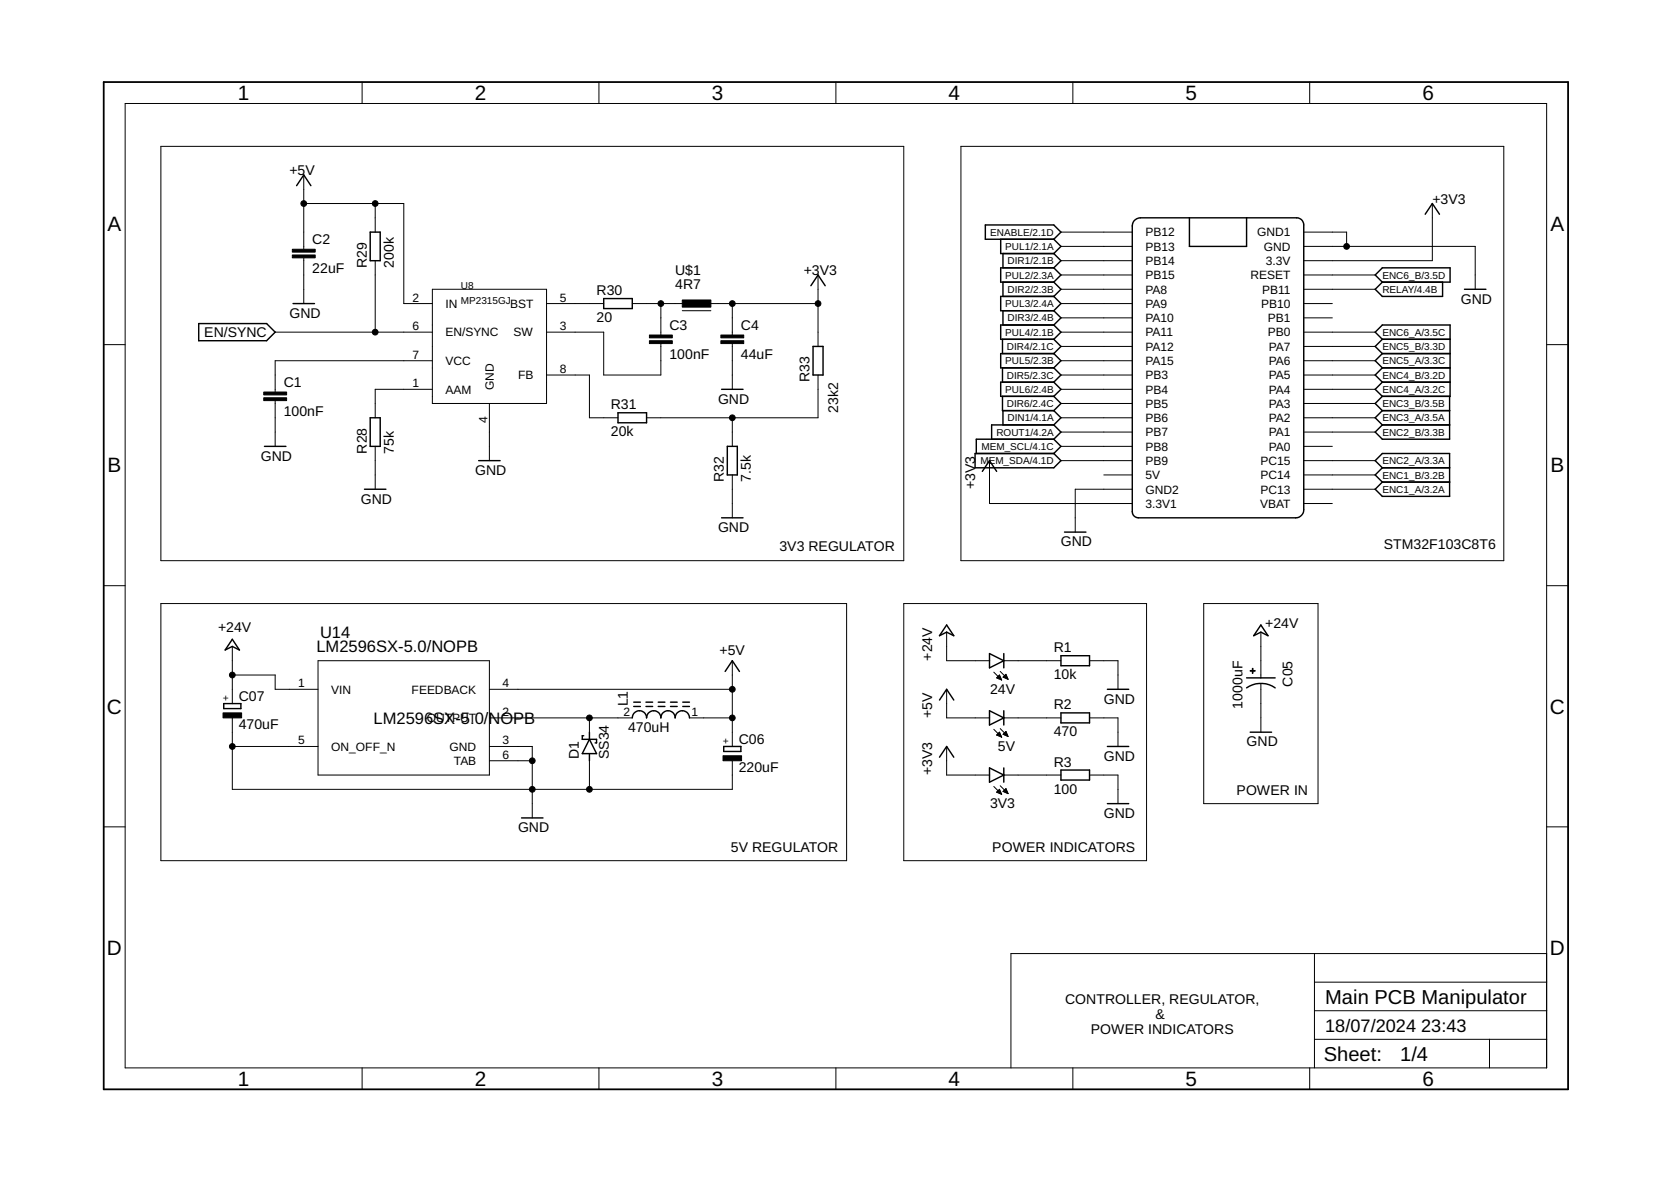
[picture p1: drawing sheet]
<svg xmlns="http://www.w3.org/2000/svg" width="297mm" height="210mm" viewBox="0 0 297 210" stroke-linecap="round" stroke-linejoin="round" font-family="sans-serif">
<g fill="none" stroke="#000" stroke-width=".25">
<path d="M52.7 33l1.3-1.9 1.3 1.9M175.2 40h12.1l1.3 1.3-1.3 1.2h-12.1zM201.6 39.2l.5-.3 .6-.2h27.8l.5 .1a1.21 1.21 0 0 1 .8 1.2v50.6a1.43 1.43 0 0 1-1.5 1.4h-28.2a1.07 1.07 0 0 1-.8-1v-50.8zM211.4 38.7v5.1h10.2v-5.1M253.3 38.1l1.3-1.9 1.3 1.9M35.3 57.5h12.1l1.5 1.5-1.5 1.6h-12.1zM52.1 54h3.8M65.8 41.3h1.8v5h-1.8zM107.3 53.1h5.1v1.7h-5.1zM144.1 50.8l1.3-1.9 1.3 1.9M177.9 42.5v2.6h9.4M178.3 45.1v2.5"/>
<path d="M178.3 50.1v2.6M178.3 55.2v2.6M187.3 57.8h-9.4v2.5h9.4M187.3 47.6h-9.4v2.5h9.4M187.3 52.7h-9.4v2.5h9.4M187.3 42.5l1.3 1.3-1.3 1.3M187.3 45.1l1.3 1.2-1.3 1.3M187.3 47.6l1.3 1.3-1.3 1.2M187.3 50.1l1.3 1.3-1.3 1.3M187.3 52.7l1.3 1.3-1.3 1.2M187.3 55.2l1.3 1.3-1.3 1.3M187.3 57.8l1.3 1.2-1.3 1.3"/>
<path d="M244.5 48.9l1.2-1.3h12.1v2.5h-12.1zM245.7 50.1l-1.2 1.3 1.2 1.3h10.7v-2.6M260.3 51.4h3.8M47 79.3h3.8M65.8 74.3h1.8v5h-1.8zM109.9 73.4h5v1.7h-5zM128.3 69.2h3.8M129.3 79.3h1.8v5.1h-1.8zM144.5 61.6h1.8v5.1h-1.8zM178.2 70.4v2.6h9.1M178.2 60.3v2.5M178.2 65.4v2.5"/>
<path d="M178.3 73v2.5M187.3 73l1.3 1.3-1.3 1.2M187.3 75.5h-11v2.6M187.3 75.5l1.3 1.3-1.3 1.3M187.3 78.1h-13.8v2.5M187.3 67.9h-9.4v2.5h9.4M187.3 62.8h-9.4v2.6h9.4M187.3 60.3l1.3 1.3-1.3 1.2M187.3 62.8l1.3 1.3-1.3 1.3M187.3 65.4l1.3 1.3-1.3 1.2M187.3 67.9l1.3 1.3-1.3 1.2M187.3 70.4l1.3 1.3-1.3 1.3"/>
<path d="M187.3 78.1l1.3 1.2-1.3 1.3M245.7 75.5h12M245.7 73h12M245.7 73l-1.2 1.3 1.2 1.2M245.7 70.4l-1.2 1.3 1.2 1.3M245.7 60.3l-1.2-1.3 1.2-1.2h12.1v12.6h-12.1M245.7 67.9l-1.2 1.3 1.2 1.2M245.7 67.9h12.1M245.7 65.4l-1.2 1.3 1.2 1.2M245.7 65.4h12.1M245.7 62.8l-1.2 1.3 1.2 1.3M245.7 62.8h12.1"/>
<path d="M245.7 60.3l-1.2 1.3 1.2 1.2M245.7 60.3h12.1M257.7 70.4v7.7h-12l-1.2-1.3 1.2-1.3M64.8 87h3.8M85.1 81.9h3.8M128.3 92h3.8M173.3 80.6h14l1.3 1.3-1.3 1.2h-14zM174.6 83.8l1.3-1.9 1.3 1.9M189.2 94.6h3.8M245.7 83.1l-1.2-1.2 1.2-1.3h12v7.6h-12l-1.2-1.2 1.2-1.3M245.7 85.7h12M245.7 83.1l-1.2 1.3 1.2 1.3"/>
<path d="M245.7 83.1h12M41.3 113.6l1.3 1.9-1.3-.6-1.3 .6zM128.9 119.3l1.3-1.9 1.2 1.9M168.3 111.1l1.2 1.9-1.2-.6-1.3 .6zM175.9 116.2l2.5 1.2-2.5 1.3zM178.4 116.2v2.5M188.6 116.5h5.1v1.8h-5.1zM224.1 111.1l1.3 1.9-1.3-.6-1.2 .6zM39.8 125.1h3v.8h-3zM103.8 130.8h-.3v.6h2.5v.6h-.2M104.8 131.4l1.2 2.5h-2.5zM104.8 130.1v1.3"/>
<path d="M104.8 133.9v1.3M112.4 127.6a1.27 1.27 0 0 1 1.3-1.3 1.27 1.27 0 0 1 1.2 1.3 1.27 1.27 0 0 1 1.3-1.3 1.27 1.27 0 0 1 1.3 1.3 1.27 1.27 0 0 1 1.2-1.3 1.27 1.27 0 0 1 1.3 1.3 1.27 1.27 0 0 1 1.3-1.3 1.27 1.27 0 0 1 1.3 1.3M112.6 125.6h1.2M112.6 124.8h1.2M114.8 125.6h1.2M114.8 124.8h1.2M117 125.6h1.2M117 124.8h1.2M119.2 125.6h1.2M119.2 124.8h1.2M121.4 125.6h1.2M121.4 124.8h1.2"/>
<path d="M128.7 132.7h3v.9h-3zM167 124.4l1.3-1.9 1.2 1.9M167 134.6l1.3-1.9 1.2 1.9M175.9 126.3l2.5 1.3-2.5 1.3zM175.9 136.5l2.5 1.3-2.5 1.2zM178.4 126.3v2.6M178.4 136.5v2.5M188.6 136.9h5.1v1.7h-5.1zM188.6 126.7h5.1v1.8h-5.1zM196.8 132.7h3.8M196.8 122.5h3.8M221.6 122.3a4.5 4.5 0 0 1 5.1 0"/>
<path d="M221.6 120.5h5.1M222.2 130.1h3.8M92.7 145.4h3.8M196.8 142.8h3.8"/>
</g>
<g fill="none" stroke="#000" stroke-width=".18">
<path d="M22.2 18.4h252.7v171.4h-252.7zM64.4 14.6v3.8M106.5 14.6v3.8M148.6 14.6v3.8M190.7 14.6v3.8M232.8 14.6v3.8M28.6 26h132.1v73.7h-132.1zM54 31.1v13.2M54 36.2h17.8v17.8h5.1M66.7 36.2v5.1M170.8 26h96.5v73.7h-96.5zM254.6 36.2v10.1h-22.8"/>
<path d="M48.9 59h28M54 45.8v8.2M66.7 46.3v12.7M76.9 51.4h20.3v20.3h-20.3zM97.2 59h10.1v7.7h10.2v-5.6M97.2 54h10.1M112.4 54h10.2M117.5 54v5.5M121.3 55.2h5.1M125.1 54h20.3M130.2 54v5.5M145.4 48.9v12.7"/>
<path d="M188.6 54h12.7M188.6 51.4h12.7M188.6 59h12.7M188.6 41.3h12.7M188.6 43.8h12.7M188.6 46.3h12.7M188.6 48.9h12.7M188.6 56.5h12.7M231.8 54h5M231.8 43.8h30.4v7.6M231.8 51.4h12.7M231.8 59h12.7"/>
<path d="M231.8 41.3h7.6v2.5M231.8 48.9h12.7M231.8 56.5h5M18.4 61.3h3.8M48.9 71.2v8.1M66.7 79.3v7.7M76.9 69.2h-10.2v5.1M76.9 64.1h-28v5.6M87 71.7v10.2M97.2 66.7h7.6v7.6h5.1M130.2 61.1v8.1M130.2 74.3v5"/>
<path d="M145.4 66.7v7.6h-30.5M188.6 74.3h12.7M188.6 71.7h12.7M188.6 69.2h12.7M188.6 64.1h12.7M188.6 66.7h12.7M188.6 61.6h12.7M188.6 76.8h12.7M188.6 79.3h12.7M231.8 74.3h12.7M231.8 71.7h12.7M231.8 69.2h12.7"/>
<path d="M231.8 64.1h12.7M231.8 66.7h12.7M231.8 61.6h12.7M231.8 76.8h12.7M231.8 79.3h5M274.9 61.3h3.8M130.2 84.4v7.6M175.9 81.9v7.6h25.4M188.6 81.9h12.7M196.2 84.4h5.1M201.3 87h-10.2v7.6M231.8 81.9h12.7"/>
<path d="M231.8 84.4h12.7M231.8 87h12.7M231.8 89.5h5M18.4 104.1h3.8M28.6 107.3h121.9v45.7h-121.9zM41.3 120h7.6v2.5h7.6M41.3 114.9v10.2M56.5 117.4h30.5v20.4h-30.5zM130.2 117.4v15.3M160.7 107.3h43.1v45.7h-43.1zM168.3 112.4v5h7.6M176.7 119.5l1.4 1.4"/>
<path d="M177.8 119.3l1.4 1.4M178.4 117.4h10.2M178.7 119.9h.1M193.7 117.4h5v5.1M214 107.3h20.3v35.5h-20.3zM224.1 112.4v8.1M274.9 104.1h3.8M41.3 127.6v12.7h88.9v-5.1M41.3 132.7h15.2M87 127.6h25.4M87 132.7h7.6v12.7M87 122.5h43.2"/>
<path d="M87 135.2h7.6M104.8 127.6v2.5M104.8 135.2v5.1M122.6 127.6h7.6M168.3 122.5v5.1h7.6M168.3 132.7v5.1h7.6M176.7 129.6l1.4 1.4M176.7 139.8l1.4 1.4M177.2 130.6l.9 .4M177.2 130.6l.5-.5 .4 .9M177.2 120.5l.5-.5 .4 .9zM177.2 130.7h.7"/>
<path d="M177.2 120.4h.6M177.2 120.5h.7M177.3 130.5h.5M177.4 120.3h.4M177.4 130.4h.4M177.5 130.8h.4M177.5 120.2h.2M177.5 130.3h.2M177.5 120.6h.4M177.6 120h.1M177.6 130.2h.1M177.8 130.9h.2"/>
<path d="M177.8 129.5l1.4 1.4M177.8 139.7l1.4 1.4M177.8 120.8h.2M178 131h.1M178.3 130.5l.5-.5 .4 .9zM178.3 120.4l.5-.6 .4 .9zM178.4 130.5h.6M178.4 120.3h.6M178.4 130.4h.6M178.4 120.4h.6M178.4 127.6h10.2M178.4 137.8h10.2"/>
<path d="M178.5 120.2h.4M178.5 130.3h.4M178.6 120h.3M178.6 130.7h.5M178.6 130.2h.3M178.7 120.5h.4M178.8 130h.1M178.9 130.8h.2M179 120.6h.2M193.7 127.6h5v5.1M193.7 137.8h5v5M224.1 121.5v8.6"/>
<path d="M18.4 147h3.8M177.2 140.8l.9 .4M177.2 140.8h.7M177.3 140.7h.5M177.4 140.9h.5M177.4 140.5h.4M177.5 140.4h.2M177.7 140.3h.1M177.7 140.3l-.5 .5M177.7 140.3l.4 .9M177.7 141h.3M178 141.1h.1"/>
<path d="M178.3 140.7h.7M178.3 140.7l.9 .4M178.4 140.5h.6M178.5 140.4h.4M178.6 140.8h.5M178.7 140.3h.2M178.8 140.2h.1M178.8 140.2l-.5 .5M178.8 140.2l.4 .9M178.9 140.9h.2M179.1 141h.1M274.9 147h3.8"/>
<path d="M233.7 169.5v20.3M233.7 179.6h41.2M233.7 174.6h41.2M274.9 169.5h-95.2v20.3M64.4 189.8v3.8M106.5 189.8v3.8M148.6 189.8v3.8M190.7 189.8v3.8M232.8 189.8v3.8M233.7 184.7h41.2M264.8 184.7v5.1"/>
</g>
<path d="M18.4 14.6h260.3v179h-260.3z" fill="none" stroke="#000" stroke-width=".32"/>
<g fill="#000" stroke="#000" stroke-width=".18">
<path d="M52 45.3h4v.5h-4zM52 44.3h4v.5h-4zM115.4 59.5h4.1v.5h-4.1zM121.3 53.3h5.1v1.3h-5.1zM128.1 59.5h4.1v.5h-4.1zM46.9 70.7h4v.5h-4zM46.9 69.7h4v.5h-4zM115.4 60.6h4.1v.5h-4.1zM128.1 60.6h4.1v.5h-4.1zM222.2 119.2h.9v.1h-.9zM222.6 118.8h.1v.9h-.1zM39.6 126.7h3.3v.9h-3.3z"/>
<path d="M128.5 134.3h3.3v.9h-3.3z"/>
</g>
<g fill="#000" stroke="#000" stroke-width=".18">
<circle cx="54" cy="36.2" r=".51"/>
<circle cx="66.7" cy="36.2" r=".51"/>
<circle cx="66.7" cy="59" r=".51"/>
<circle cx="117.5" cy="54" r=".51"/>
<circle cx="130.2" cy="54" r=".51"/>
<circle cx="145.4" cy="54" r=".51"/>
<circle cx="239.4" cy="43.8" r=".51"/>
<circle cx="130.2" cy="74.3" r=".51"/>
<circle cx="41.3" cy="120" r=".51"/>
<circle cx="41.3" cy="132.7" r=".51"/>
<circle cx="94.6" cy="135.2" r=".51"/>
<circle cx="104.8" cy="127.6" r=".51"/>
<circle cx="130.2" cy="122.5" r=".51"/>
<circle cx="130.2" cy="127.6" r=".51"/>
<circle cx="94.6" cy="140.3" r=".51"/>
<circle cx="104.8" cy="140.3" r=".51"/>
</g>
<g font-size="3.7">
<text x="42.3" y="17.8">1</text>
<text x="84.4" y="17.8">2</text>
<text x="126.5" y="17.8">3</text>
<text x="168.6" y="17.8">4</text>
<text x="210.7" y="17.8">5</text>
<text x="252.9" y="17.8">6</text>
<text x="19.1" y="41.1">A</text>
<text x="275.6" y="41.1">A</text>
<text x="19.1" y="84">B</text>
<text x="275.6" y="84">B</text>
<text x="19" y="126.8">C</text>
<text x="275.5" y="126.8">C</text>
<text x="19" y="169.7">D</text>
<text x="275.5" y="169.7">D</text>
<text x="42.3" y="193">1</text>
<text x="84.4" y="193">2</text>
<text x="126.5" y="193">3</text>
<text x="168.6" y="193">4</text>
<text x="210.7" y="193">5</text>
<text x="252.9" y="193">6</text>
</g>
<g font-size="3.6">
<text x="235.6" y="178.4">Main PCB Manipulator</text>
<text x="235.3" y="188.7">Sheet:</text>
<text x="248.9" y="188.5">1/4</text>
</g>
<g font-size="3.2">
<text x="235.6" y="183.5">18/07/2024</text>
<text x="252.6" y="183.5">23:43</text>
</g>
<g font-size="2.9">
<text x="56.9" y="113.4">U14</text>
<text x="56.3" y="115.9">LM2596SX-5.0/NOPB</text>
<text x="66.4" y="128.6">LM2596SX-5.0/NOPB</text>
</g>
<g font-size="2.5">
<text x="51.5" y="31.1">+5V</text>
<text x="254.6" y="36.2">+3V3</text>
<text x="55.5" y="43.4">C2</text>
<text x="65.2" y="47.6" transform="rotate(-90 65.2 47.6)">R29</text>
<text x="70" y="47.6" transform="rotate(-90 70 47.6)">200k</text>
<text x="55.5" y="48.5">22uF</text>
<text x="106.1" y="52.4">R30</text>
<text x="120" y="51.4">4R7</text>
<text x="120" y="48.9">U$1</text>
<text x="142.9" y="48.9">+3V3</text>
<text x="259.7" y="53.9">GND</text>
<text x="36.3" y="59.9">EN/SYNC</text>
<text x="51.5" y="56.5">GND</text>
<text x="106.1" y="57.2">20</text>
<text x="119" y="58.6">C3</text>
<text x="131.7" y="58.6">C4</text>
<text x="119" y="63.7">100nF</text>
<text x="131.7" y="63.7">44uF</text>
<text x="50.4" y="68.8">C1</text>
<text x="127.6" y="71.7">GND</text>
<text x="143.9" y="67.9" transform="rotate(-90 143.9 67.9)">R33</text>
<text x="50.4" y="73.9">100nF</text>
<text x="108.6" y="77.6">20k</text>
<text x="108.6" y="72.8">R31</text>
<text x="149" y="73.4" transform="rotate(-90 149 73.4)">23k2</text>
<text x="46.4" y="81.9">GND</text>
<text x="65.2" y="80.6" transform="rotate(-90 65.2 80.6)">R28</text>
<text x="70" y="80.6" transform="rotate(-90 70 80.6)">75k</text>
<text x="173.3" y="82.4" transform="rotate(-90 173.3 82.4)">3</text>
<text x="64.1" y="89.5">GND</text>
<text x="84.5" y="84.4">GND</text>
<text x="128.7" y="85.7" transform="rotate(-90 128.7 85.7)">R32</text>
<text x="133.5" y="85.7" transform="rotate(-90 133.5 85.7)">7.5k</text>
<text x="173.3" y="87" transform="rotate(-90 173.3 87)">+3V</text>
<text x="127.6" y="94.6">GND</text>
<text x="138.6" y="97.9">3V3 REGULATOR</text>
<text x="188.6" y="97.1">GND</text>
<text x="246" y="97.6">STM32F103C8T6</text>
<text x="38.8" y="112.4">+24V</text>
<text x="224.9" y="111.6">+24V</text>
<text x="127.9" y="116.4">+5V</text>
<text x="165.7" y="117.4" transform="rotate(-90 165.7 117.4)">+24V</text>
<text x="187.3" y="115.9">R1</text>
<text x="42.4" y="124.6">C07</text>
<text x="111.6" y="125.6" transform="rotate(-90 111.6 125.6)">L1</text>
<text x="176" y="123.3">24V</text>
<text x="187.3" y="120.7">10k</text>
<text x="196.2" y="125">GND</text>
<text x="220.8" y="125.9" transform="rotate(-90 220.8 125.9)">1000uF</text>
<text x="229.7" y="122" transform="rotate(-90 229.7 122)">C05</text>
<text x="42.4" y="129.6">470uF</text>
<text x="111.6" y="130.1">470uH</text>
<text x="165.7" y="127.6" transform="rotate(-90 165.7 127.6)">+5V</text>
<text x="187.3" y="130.9">470</text>
<text x="187.3" y="126.1">R2</text>
<text x="102.9" y="135" transform="rotate(-90 102.9 135)">D1</text>
<text x="108.2" y="135" transform="rotate(-90 108.2 135)">SS34</text>
<text x="131.3" y="137.3">220uF</text>
<text x="131.3" y="132.2">C06</text>
<text x="165.7" y="137.7" transform="rotate(-90 165.7 137.7)">+3V3</text>
<text x="177.4" y="133.4">5V</text>
<text x="187.3" y="136.2">R3</text>
<text x="196.2" y="135.2">GND</text>
<text x="221.6" y="132.7">GND</text>
<text x="176" y="143.6">3V3</text>
<text x="187.3" y="141">100</text>
<text x="219.8" y="141.3">POWER IN</text>
<text x="92.1" y="147.9">GND</text>
<text x="196.2" y="145.4">GND</text>
<text x="129.9" y="151.5">5V REGULATOR</text>
<text x="176.4" y="151.5">POWER INDICATORS</text>
<text x="189.3" y="178.4">CONTROLLER, REGULATOR,</text>
<text x="193.9" y="183.7">POWER INDICATORS</text>
<text x="205.4" y="181">&amp;</text>
</g>
<g font-size="2.1">
<text x="203.6" y="42">PB12</text>
<text x="203.6" y="44.6">PB13</text>
<text x="203.6" y="47.1">PB14</text>
<text x="223.5" y="42">GND1</text>
<text x="224.7" y="44.6">GND</text>
<text x="225" y="47.1">3.3V</text>
<text x="73.3" y="53.6">2</text>
<text x="99.5" y="53.6">5</text>
<text x="203.6" y="49.6">PB15</text>
<text x="203.6" y="52.2">PA8</text>
<text x="222.3" y="49.6">RESET</text>
<text x="224.4" y="52.2">PB11</text>
<text x="73.3" y="58.7">6</text>
<text x="79.2" y="54.7">IN</text>
<text x="79.2" y="59.8">EN/SYNC</text>
<text x="90.7" y="54.7">BST</text>
<text x="91.3" y="59.8">SW</text>
<text x="99.5" y="58.7">3</text>
<text x="203.6" y="54.7">PA9</text>
<text x="203.6" y="57.2">PA10</text>
<text x="203.6" y="59.8">PA11</text>
<text x="224.2" y="54.7">PB10</text>
<text x="225.4" y="57.2">PB1</text>
<text x="225.4" y="59.8">PB0</text>
<text x="73.3" y="63.7">7</text>
<text x="79.2" y="64.9">VCC</text>
<text x="203.6" y="62.3">PA12</text>
<text x="203.6" y="64.9">PA15</text>
<text x="225.5" y="62.3">PA7</text>
<text x="225.5" y="64.9">PA6</text>
<text x="73.3" y="68.8">1</text>
<text x="79.2" y="69.9">AAM</text>
<text x="87.8" y="69.4" transform="rotate(-90 87.8 69.4)">GND</text>
<text x="92.1" y="67.4">FB</text>
<text x="99.5" y="66.3">8</text>
<text x="203.6" y="67.4">PB3</text>
<text x="203.6" y="69.9">PB4</text>
<text x="225.5" y="67.4">PA5</text>
<text x="225.5" y="69.9">PA4</text>
<text x="86.6" y="75.2" transform="rotate(-90 86.6 75.2)">4</text>
<text x="203.6" y="72.5">PB5</text>
<text x="203.6" y="75">PB6</text>
<text x="203.6" y="77.6">PB7</text>
<text x="225.5" y="72.5">PA3</text>
<text x="225.5" y="75">PA2</text>
<text x="225.5" y="77.6">PA1</text>
<text x="203.6" y="80.1">PB8</text>
<text x="203.6" y="82.6">PB9</text>
<text x="224.1" y="82.6">PC15</text>
<text x="225.5" y="80.1">PA0</text>
<text x="203.6" y="85.2">5V</text>
<text x="203.6" y="87.7">GND2</text>
<text x="224.1" y="85.2">PC14</text>
<text x="224.1" y="87.7">PC13</text>
<text x="203.6" y="90.3">3.3V1</text>
<text x="224" y="90.3">VBAT</text>
<text x="53" y="122.2">1</text>
<text x="58.9" y="123.3">VIN</text>
<text x="73.2" y="123.3">FEEDBACK</text>
<text x="89.3" y="122.2">4</text>
<text x="75.9" y="128.4">OUTPUT</text>
<text x="89.3" y="127.2">2</text>
<text x="110.9" y="127.2">2</text>
<text x="122.9" y="127.2">1</text>
<text x="53" y="132.3">5</text>
<text x="58.9" y="133.4">ON_OFF_N</text>
<text x="79.9" y="133.4">GND</text>
<text x="80.7" y="136">TAB</text>
<text x="89.3" y="132.3">3</text>
<text x="89.3" y="134.9">6</text>
</g>
<g font-size="1.8">
<text x="176" y="41.9">ENABLE/2.1D</text>
<text x="178.7" y="44.4">PUL1/2.1A</text>
<text x="179.1" y="47">DIR1/2.1B</text>
<text x="81.9" y="53.9">MP2315GJ</text>
<text x="81.9" y="51.4">U8</text>
<text x="178.7" y="49.5">PUL2/2.3A</text>
<text x="179.1" y="52">DIR2/2.3B</text>
<text x="245.7" y="49.5">ENC6_B/3.5D</text>
<text x="245.7" y="52">RELAY/4.4B</text>
<text x="178.7" y="54.6">PUL3/2.4A</text>
<text x="178.7" y="59.7">PUL4/2.1B</text>
<text x="179.1" y="57.1">DIR3/2.4B</text>
<text x="245.7" y="59.7">ENC6_A/3.5C</text>
<text x="178.7" y="64.7">PUL5/2.3B</text>
<text x="179" y="62.2">DIR4/2.1C</text>
<text x="245.7" y="64.7">ENC5_A/3.3C</text>
<text x="245.7" y="62.2">ENC5_B/3.3D</text>
<text x="178.7" y="69.8">PUL6/2.4B</text>
<text x="179" y="67.3">DIR5/2.3C</text>
<text x="245.7" y="69.8">ENC4_A/3.2C</text>
<text x="245.7" y="67.3">ENC4_B/3.2D</text>
<text x="177.1" y="77.4">ROUT1/4.2A</text>
<text x="179" y="72.4">DIR6/2.4C</text>
<text x="179.1" y="74.9">DIN1/4.1A</text>
<text x="245.7" y="77.4">ENC2_B/3.3B</text>
<text x="245.7" y="74.9">ENC3_A/3.5A</text>
<text x="245.7" y="72.4">ENC3_B/3.5B</text>
<text x="174.3" y="82.5">MEM_SDA/4.1D</text>
<text x="174.5" y="80">MEM_SCL/4.1C</text>
<text x="245.7" y="82.5">ENC2_A/3.3A</text>
<text x="245.7" y="87.6">ENC1_A/3.2A</text>
<text x="245.7" y="85.1">ENC1_B/3.2B</text>
<text x="40.7" y="124.6" transform="rotate(-90 40.7 124.6)">+</text>
<text x="129.6" y="132.3" transform="rotate(-90 129.6 132.3)">+</text>
</g>
</svg>
